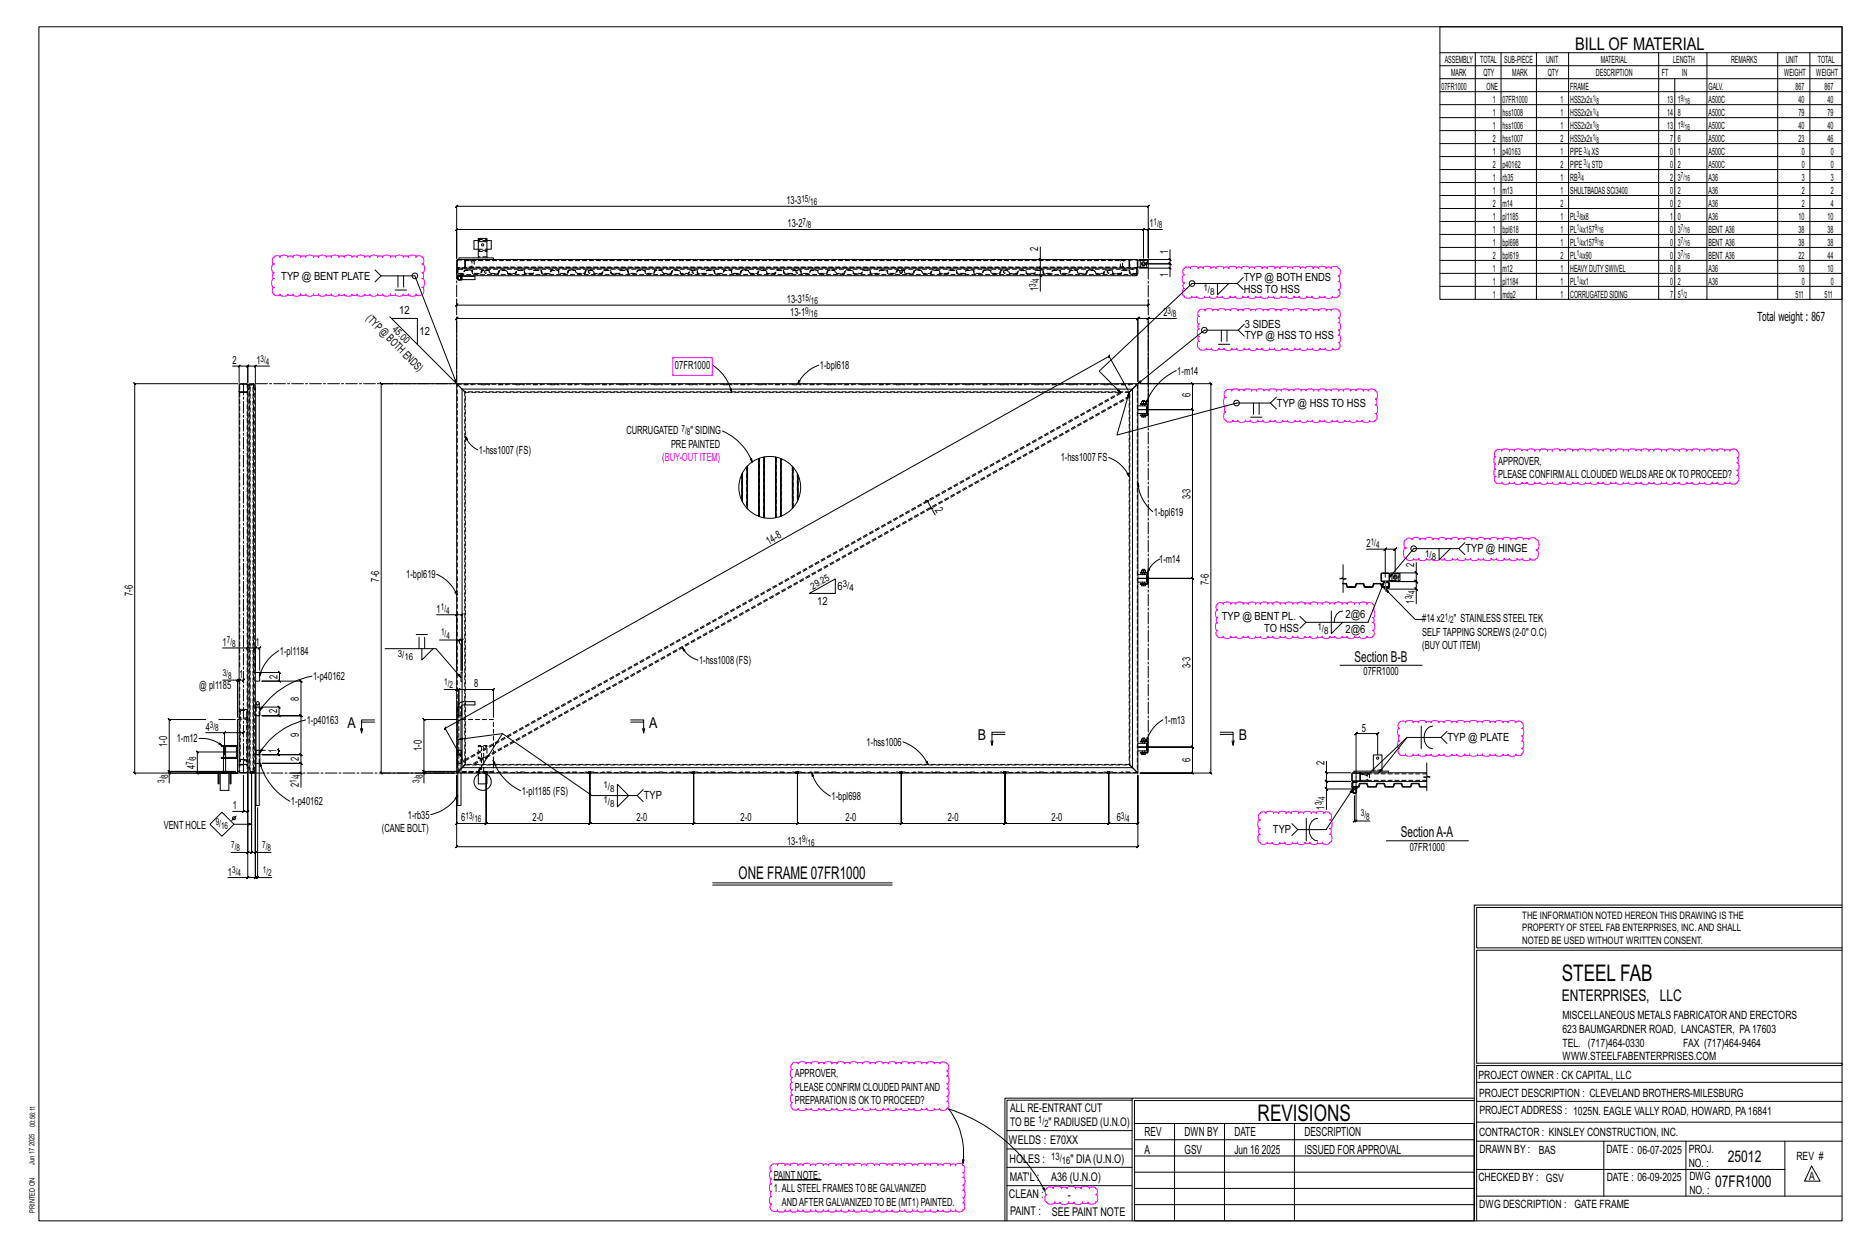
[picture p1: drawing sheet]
<svg xmlns="http://www.w3.org/2000/svg" width="914mm" height="610mm" viewBox="0 0 914 610" stroke-linecap="round" stroke-linejoin="round" font-family="sans-serif">
<path d="M379 577h23z" fill="#000" stroke="#000" stroke-width=".49"/>
<g fill="none" stroke="#000" stroke-width=".49">
<path d="M19 13h883v584h-883zM705 13h197v133h-197zM705 26h197M705 32h197M705 39h197M722 26v120M735 26v120M752 26v120M768 26v120M812 26v120M820 39v107M836 26v120"/>
<path d="M870 26v120M886 26v120M705 45h197M705 51h197M705 58h197M705 64h197M705 70h197M705 77h197M705 83h197M705 89h197M705 96h197M234 118v-1h4v1"/>
<path d="M234 118h-2v4h2M238 118h2v4h-2M562 112h1l-1 1zM562 112h-2l-1 1 1-1v14v-14l-1 1 1-1h-336l-1 1 1-1v14v-25h-1l1-1v1h338l1-1-1 1v25v-14h7M705 102h197M705 108h197M705 115h197M184 132l3 3h16l21 53M187 135l-3 3M195 135v6M198 135v6M224 127h332h1v4h-1h-332z"/>
<path d="M224 136h.1M225 131l-1 1v2l1 1h331l1-1v-2l-1-1M225 127v-1h17v1M225 135l-1 1v-1h2h-1a.8 .8 0 0 0-1 1 .8 .8 0 0 0 1 1h1h-2v-1l1 1M226 135v2v-2M226 135h6v2h-6M234 126v-8h4v8M509 121v6v-1l1 1h-1v4l1 1-1-1 1 1-1-1v4v-1l1 1h-1v7M557 127h1M557 131h1M558 131h15v4M558 127h4v4h-4z"/>
<path d="M559 129l1-1 1 1v1h-1h-1zM572 131l1 1zM572 126l1 1zM573 127v2h-1l1 1v-1h-11h11h-1l1 1v-1v2M573 122v5h-15M596 139v5l5-5M606 139l3 3M609 136l-3 3h-22l-46 43 10 10M705 121h197M705 127h197M705 134h197M191 155l33 33"/>
<path d="M192 156h12v12M193 142h6M224 147v2l-1 1 1-1h338v1l1-1h-1v-2M561 156l2-1zM562 156h-5l1-1-2 1h1v31v-31l1-1-2 1h1h-333v-1l-1 1h1v31M576 156h-14v41M609 159l-3 3h-16l-33 26M705 140h197M114 179h3v8M117 179v1l1-1zM117 179h4v1l1-1h-1v8v-8v1l1-1h-1h4M125 179l-1 1z"/>
<path d="M132 179h-7v9M349 179a22 22 0 0 1 9 13M401 179a18 18 0 0 0-10 9M596 168h6M598 162v5M601 162v5M606 162l3 2M117 188h-51l-1-1 1 1v190h-1l1 1v-1h51h-20v1l-1-1h1v-10l-1-1 1 1h19M117 188h4v190h-3h-1zM121 189l1-1h2l1 1v188l-1 1h-2l-1-1M222 188h-35l-1-1 1 1v190h-1l1 1v-1h35h-14v5M224 188h333l-3 2h-328z"/>
<path d="M357 190h1v2zM391 186h1l-1 2zM552 191l-9-17v1v-1l-325 182v1v-1l9 17M553 192l-6 21 58-16h17l3-3M557 188v190l-3-2v-186zM557 199h4v3h-4M558 188h35l-1-1 1 1v190h-1l1 1v-1h-35h26v1l-1-1h1v-12l-1-1 1 1h-27h27l-1-1 1 1v-83l-1-1 1 1h-27h27l-1-1 1 1v-83v1l-1-1h1h-27h27v1l-1-1h1v-12l-1-1 1 1zM558 197l4 1v5h-4h4v-5h-4zM559 196h1M559 197h.1M559 198v1M560 196h1v1h-1z"/>
<path d="M560 196h-1v1h1M560 197h.1M560 198v1M561 196h1l-1 2zM576 181a29 29 0 0 0-15 17M614 197v6M616 197v6M622 197l3 3M228 213l1 2h-1zM228 213a12 12 0 0 0 6 7M354 211a28 28 0 0 1 14 15M559 202v1"/>
<path d="M559 203h.1M560 203h1v1h-1zM560 203h-1v1h1M560 202v1M560 203h.1M612 204h6M363 232v13M363 231v15M366 228v21M367 225l1-1v2zM371 224v29M372 224v29"/>
<path d="M374 224v29M380 224v29M382 224v29M388 228v21M388 229v19M390 232v13M391 232v12M543 224a18 18 0 0 1 10 9M552 232v-1l1 2zM557 236l1 2h-1zM557 236a21 21 0 0 0 7 14M454 245h-1h2h-1l4 7"/>
<path d="M455 248l2 1zM559 279h1M560 279h1v1h-1zM560 279h-1v1h1M562 278l1 1-1 1zM568 273a12 12 0 0 0-6 7M657 276v7h-1h3l-2 1v6M669 269h9v13M678 269l1-1-2 1zM678 269h5h-1l2-1-1 1v11M693 280l1 1zM693 275v5h-12"/>
<path d="M704 268v6l6-6M714 268l3 3M717 265l-3 3h-22l-12 14M214 281a19 19 0 0 1 10 10M223 290v-1l1 2zM396 290l13-7v7zM557 281h4v4h-4M558 280h4v6h-4l4-1v-4l-4-1zM559 286h1v1h-1zM559 280h.1M559 280v1M559 285v1"/>
<path d="M559 286h.1M560 286h1v1h-1M560 280h.1M560 280v1M560 285v1M560 286h.1M652 299v11l5-6M657 285h2l1 2h3l1-2h4v2h4v-2h4l1 2h3h-4v-1h-3l-1 1h-4l-1-1h-3v1h-5v-1h-2M657 299a5 5 0 0 0-4 5M676 280h4v4h-4zM676 281h4v3h-4zM678 285h2v2v1h-2l2-1v-2h-2z"/>
<path d="M678 285l-8 19h-31l-3-2M678 288l15 15h4M680 288h13v7M680 284h1M680 281h1M681 281h4v3h-4zM682 282l1-1 1 1v1h-1h-1zM693 288l1 1zM693 280v5v-1l1 1h-1h-12h12v-1l1 1h-1v3M109 317h12M121 317h1l-1 1zM121 317h4l-1 1 1-1v11v-11l-1 1 1-1h2v1l1-1h-1v11"/>
<path d="M136 318a20 20 0 0 0-9 13M189 317h24l13 15M204 310h5M205 312v5M207 317v6l5-6M208 312v5M214 301h10v26M215 313h10v2h1v13M223 301l1-1zM224 301h2l1-1-1 1v27v-15h1l-1 1v-1h-1M224 314l1-1zM334 317l1 1v1z"/>
<path d="M334 317a13 13 0 0 0 8 6M639 304l-3 3M109 333h7v18M116 333l1-1zM116 333h1l1-1-1 1 1-1-1 1h2l1-1-1 1M125 329h2v4h-2M127 329h1l-1 2zM128 329h9h-1l1 1v-1v4h-1l1 1v-1h-9h19l1 1-1-1v17l1 1-1-1h-19h19l1 1-1-1v19l1 1-1-1h-19h8l1 1-1-1v-2l1 1-1-1v-1M153 331a40 40 0 0 0-26 17M217 337h7l-1 1 1-1h1l-1 1 1-1v14v-14l-1 1 1-1h17l-1 1 1-1v14M226 333v-143l-2-2v190M226 329v14"/>
<path d="M656 325h40M101 352h-18h-1l1 1v-1v25h-1l1 1v-1h32h-32h-1l1 1v-1v1M101 358h9v11M107 352h8M110 358l-1 1zM117 352h-1v25h1M119 356v2h1l-1 1v-1h-9M125 346h2v4h-2M125 346v-2a.8 .8 0 0 1 1-1 .8 .8 0 0 1 1 1v2M125 350v17M127 350v17M128 346h1l-2 2z"/>
<path d="M128 346h9l-1-1 1 1v4h-1l1 1v-1h-9M150 352a36 36 0 0 0-23 16M176 356l1 3M177 353h6M183 352h-6v7l1-3M224 352h-16h-1l1 1v-1v25h-1l1 1v-1h16h-16h-1l1 1v-1v1M224 346h2v4h-2zM224 346l1-2 7-1v2h-5l-1 1M224 350v17M226 350v17M226 345v31h328l3 2h-331M246 359l-12 18"/>
<path d="M309 352h6v7l1-3M309 353h6M315 356v3M486 359h6M492 358h-6v7v-3M569 352a17 17 0 0 0-8 11M597 358h7v7v-3M597 359h7M696 355v11M701 355a6 6 0 0 0-4 6 6 6 0 0 0 4 5M708 358l-3 3h-16M82 378l1 1z"/>
<path d="M97 361a15 15 0 0 1 12 4M107 378h6v6l-1-6h-5v6zM108 363l1 2-2-1zM108 378h4v9h-4zM109 365v6M109 371v6M110 365v6M110 371v6M116 365h-8h8v6h-8h8M117 378h-34v5M119 379v18h-5M121 379v38h-8"/>
<path d="M123 378h.1M124 378h.1M125 367h2v2h-2h2v4h-2M125 378v39h8M125 378v51l-1 1 1-1h1M125 378v51l-1 1 1-1h-4M125 373v21h2v-21M127 373l1 2h-1zM127 373a31 31 0 0 0 15 19M128 366v1l-1 1zM128 369h19l1 1-1-1v4l1 1-1-1h-19h19l1 1-1-1v5M128 367h2"/>
<path d="M142 378h5v7M147 378l1 1zM207 378l1 1zM224 379v24h-1l1-1v1h14h-1l1-1v1v-25v25h-1l1-1v1h51h-1l1-1v1v-25v25h-1l1-1v1h51h-1l1-1v1v-25v25h-1l1-1v1h50l1-1-1 1v-25v25l1-1-1 1h51l1-1-1 1v-25v25l1-1-1 1h51h-1l1-1v1v-25v25h-1l1-1v1h51h-1l1-1v1v-25v25h-1l1-1v1h14l1-1-1 1v-24v35h1l-1 1v-1h-333l-1 1 1-1zM224 367h2v2h-2zM224 369h2v4h-2zM224 373v21h2v-21M225 362l21-3 44 30h22l3-3M234 378v6h4v-6M234 379a4 4 0 0 0-1 6 4 4 0 0 0 6 0 4 4 0 0 0-1-6M237 378h.1M238 378h.1"/>
<path d="M241 372l1 1v1zM241 372a26 26 0 0 0 14 15M288 378h.1M289 378h.1M339 378h.1M340 378h.1M390 378h.1M391 378h.1M397 378l1 2zM397 378a19 19 0 0 0 9 11M440 378h.1M442 378h.1"/>
<path d="M442 363a22 22 0 0 1 12 11M453 373l1-1v2zM485 362l1 3M491 378h.1M492 378h.1M542 378h.1M543 378h.1M557 364h4v3h-4M558 363h4v5h-4h4v-5h-4zM559 368h1v1h-1zM559 362v-1h1v1M559 363h.1"/>
<path d="M559 363v1M559 367v1M559 368h.1M560 362h1v1h-1zM560 368h1v1h-1M560 362h-1v1h1M560 363h.1M560 363v1M560 367v1M560 368h.1M561 361h1l-1 2zM603 362l1 3"/>
<path d="M649 378l1 1zM649 372v6h12M649 378v4l1 1-1-1h12h-12l1 1-1-1v4M662 378h4v4h-4zM663 378v-1h17v1h-15M666 378v1M672 377v-8h4v8M674 369v-10l1-1-1 2v-1h-10v-1l-1 2 1-1v43h7M680 378h18M689 361l-14 17M689 361l-20 18-3-1M698 373v7h2h-3l1 1v6"/>
<path d="M705 361l3 3M116 399l-3 2M119 397h2l1-1-1 1v-19v51h-9M120 396l-1 1zM126 395v34h7M223 391l1-2-1 2zM224 389a21 21 0 0 1-13 10M302 384l6 5-6 6zM312 389l3 3M649 385l1 2zM662 386h-13v10M662 387h.1"/>
<path d="M662 386l-13 20h-14l-3-3M662 382h2v1h-2v2h2v1l-2-1v-2zM663 389v13l1-1-1 1h1M666 382h32M698 385h-3v-2h-4l-1 2h-3l-1-2h-4v2h-4v-2h-4l-1 2h-3l-1-2h-4v2h-3h3l1-2h3v2h5v-2h3l1 2h4l1-2h3v2h5v-2h3l1 2h3M103 403l6-6 6 6-6 6zM115 403h8M121 417h2v1l1-1h-1v-39v39v1l1-1h-1h2M122 417l-1 1zM125 417l-1 1zM635 406l-3 3M639 400v11"/>
<path d="M645 400a6 6 0 0 0-4 6 6 6 0 0 0 4 5M664 402v-1l-1 1zM679 411h40M121 429v1l1-1zM126 429h1l-1 1zM349 432h88M349 433h88M722 443v154M722 443h180M902 444h-179v20h179M902 465h-179v55h179v1h-179v76M554 538h-61v59"/>
<path d="M554 537h168M722 538h-167v13M723 539h179M723 530h179M493 553h61M555 550h167v47h-167zM555 558h167M575 550v47M599 550v47M634 550v47M723 549h179M723 558h179"/>
<path d="M785 558v27M825 558v27M874 558v27M471 567h1l-1 2zM471 569a36 36 0 0 0-7-26 81 81 0 0 1 48 40M493 571h61M493 562h61M555 573h167M555 566h167M723 572h151M887 570l4 8h-8zM492 597v-60h62v60"/>
<path d="M493 580h61M510 581h1l1 2zM555 589h167M555 581h167M723 585h179"/>
<circle cx="236" cy="120" r=".5"/>
<circle cx="203" cy="135" r="1.4"/>
<circle cx="560" cy="129" r=".5"/>
<circle cx="584" cy="139" r="1.4"/>
<circle cx="590" cy="162" r="1.4"/>
<circle cx="605" cy="197" r="1.4"/>
<circle cx="377" cy="238" r="15"/>
<circle cx="692" cy="268" r="1.4"/>
<circle cx="683" cy="282" r=".5"/>
<circle cx="674" cy="371" r=".5"/>
<circle cx="663" cy="387" r="1.1"/>
<circle cx="663" cy="387" r=".8"/>
<circle cx="115" cy="400" r=".7"/>
</g>
<g fill="none" stroke="#f0f" stroke-width=".5">
<path d="M134 126a2.1 2.1 0 0 1 3 0 2.1 2.1 0 0 1 4 0 1.4 1.4 0 0 1 2 0 2.1 2.1 0 0 1 4 0 1.5 1.5 0 0 1 3 0 2.1 2.1 0 0 1 3 0 1.5 1.5 0 0 1 3 0 2.1 2.1 0 0 1 4 0 1.4 1.4 0 0 1 2 0 2.1 2.1 0 0 1 4 0 1.5 1.5 0 0 1 3 0 2.1 2.1 0 0 1 3 0 1.5 1.5 0 0 1 3 0 2.1 2.1 0 0 1 4 0 1.4 1.4 0 0 1 2 0 2.1 2.1 0 0 1 4 0 1.4 1.4 0 0 1 2 0 2.1 2.1 0 0 1 4 0 1.5 1.5 0 0 1 3 0 2.1 2.1 0 0 1 3 0 1.5 1.5 0 0 1 3 0 2.1 2.1 0 0 1 4 0 2.1 2.1 0 0 1 3 0 2.1 2.1 0 0 1 0 3 2.4 2.4 0 0 1 0 4 1.6 1.6 0 0 1 0 3 2.5 2.5 0 0 1 0 5 2.1 2.1 0 0 1 0 3 2.1 2.1 0 0 1-3 0 2.1 2.1 0 0 1-4 0 1.5 1.5 0 0 1-3 0 2.1 2.1 0 0 1-3 0 1.5 1.5 0 0 1-3 0 2.1 2.1 0 0 1-4 0 1.4 1.4 0 0 1-2 0 2.1 2.1 0 0 1-4 0 1.4 1.4 0 0 1-2 0 2.1 2.1 0 0 1-4 0 1.5 1.5 0 0 1-3 0 2.1 2.1 0 0 1-3 0 1.5 1.5 0 0 1-3 0 2.1 2.1 0 0 1-4 0 1.4 1.4 0 0 1-2 0 2.1 2.1 0 0 1-4 0 1.5 1.5 0 0 1-3 0 2.1 2.1 0 0 1-3 0 1.5 1.5 0 0 1-3 0 2.1 2.1 0 0 1-4 0 1.4 1.4 0 0 1-2 0 2.1 2.1 0 0 1-4 0 2.1 2.1 0 0 1-3 0 2.1 2.1 0 0 1 0-3 2.5 2.5 0 0 1 0-5 1.6 1.6 0 0 1 0-3 2.4 2.4 0 0 1 0-4l-1-1zM579 132a2.1 2.1 0 0 1 4-1 2.1 2.1 0 0 1 3 0 1.5 1.5 0 0 1 3 0 2.1 2.1 0 0 1 4 0 1.4 1.4 0 0 1 2 0 2.1 2.1 0 0 1 4 0 1.5 1.5 0 0 1 3 0 2.1 2.1 0 0 1 3 0 1.5 1.5 0 0 1 3 0 2.1 2.1 0 0 1 4 0 1.4 1.4 0 0 1 2 0 2.1 2.1 0 0 1 4 0 1.4 1.4 0 0 1 2 0 2.1 2.1 0 0 1 4 0 1.5 1.5 0 0 1 3 0 2.1 2.1 0 0 1 3 0 1.5 1.5 0 0 1 3 0 2.1 2.1 0 0 1 4 0 1.4 1.4 0 0 1 2 0 2.1 2.1 0 0 1 4 0 1.4 1.4 0 0 1 2 0 2.1 2.1 0 0 1 4 0 1.5 1.5 0 0 1 3 0 2.3 2.3 0 0 1 3 0l1 2v2h-1l1 1-1 2h1v2l-1 2a2.2 2.2 0 0 1 0 3 2.2 2.2 0 0 1-3 0 2.1 2.1 0 0 1-4 0 1.4 1.4 0 0 1-2 0 2.1 2.1 0 0 1-4 0 1.4 1.4 0 0 1-2 0 2.1 2.1 0 0 1-4 0 1.5 1.5 0 0 1-3 0 2.1 2.1 0 0 1-3 0 1.5 1.5 0 0 1-3 0 2.1 2.1 0 0 1-4 0 1.4 1.4 0 0 1-2 0 2.1 2.1 0 0 1-4 0 1.4 1.4 0 0 1-2 0 2.1 2.1 0 0 1-4 0 1.5 1.5 0 0 1-3 0 2.1 2.1 0 0 1-3 0 1.5 1.5 0 0 1-3 0 2.1 2.1 0 0 1-4 0 1.4 1.4 0 0 1-2 0 2.1 2.1 0 0 1-4 0 1.4 1.4 0 0 1-2 0 2.1 2.1 0 0 1-4 0 1.5 1.5 0 0 1-3 0 2.3 2.3 0 0 1-3 0l-1-2v-2h1l-1-1 1-2h-1v-2v-1l1-1h-1zM587 152l2-1 1 1a2.1 2.1 0 0 1 4 0 1.4 1.4 0 0 1 2 0 2.1 2.1 0 0 1 4 0 1.4 1.4 0 0 1 2 0 2.1 2.1 0 0 1 4 0 1.4 1.4 0 0 1 2 0 2.1 2.1 0 0 1 4 0 1.5 1.5 0 0 1 3 0 2.1 2.1 0 0 1 3 0 1.5 1.5 0 0 1 3 0 2.1 2.1 0 0 1 4 0 1.4 1.4 0 0 1 2 0 2.1 2.1 0 0 1 4 0 1.4 1.4 0 0 1 2 0 2.1 2.1 0 0 1 4 0 1.4 1.4 0 0 1 2 0 2.1 2.1 0 0 1 4 0 1.5 1.5 0 0 1 3 0 2.1 2.1 0 0 1 3 0 1.5 1.5 0 0 1 3 0 2.2 2.2 0 0 1 3 0l1 2v1h-1l1 2-1 1h1v2v1l-1 1 1 1-1 1h1v2l-1 2a2.1 2.1 0 0 1 0 2 2.1 2.1 0 0 1-3 0 2.1 2.1 0 0 1-3 0 1.5 1.5 0 0 1-3 0 2.1 2.1 0 0 1-4 0 1.4 1.4 0 0 1-2 0 2.1 2.1 0 0 1-4 0 1.4 1.4 0 0 1-2 0 2.1 2.1 0 0 1-4 0 1.4 1.4 0 0 1-2 0 2.1 2.1 0 0 1-4 0 1.5 1.5 0 0 1-3 0 2.1 2.1 0 0 1-3 0 1.5 1.5 0 0 1-3 0 2.1 2.1 0 0 1-3 0 1.5 1.5 0 0 1-3 0 2.1 2.1 0 0 1-4 0 1.4 1.4 0 0 1-2 0 2.1 2.1 0 0 1-4 0 1.4 1.4 0 0 1-2 0 2.1 2.1 0 0 1-4 0 1.4 1.4 0 0 1-2 0 2.2 2.2 0 0 1-4 0l-1-1v-2h1l-1-1 1-1-1-1v-1v-2h1l-1-1 1-2h-1v-1l1-2a2.2 2.2 0 0 1 0-3zM329 175h20v9h-20zM600 192a2 2 0 0 1 3-1 2.1 2.1 0 0 1 4 0 1.4 1.4 0 0 1 2 0 2.1 2.1 0 0 1 4 0 1.4 1.4 0 0 1 2 0 2.1 2.1 0 0 1 4 0 1.4 1.4 0 0 1 2 0 2.1 2.1 0 0 1 4 0 1.4 1.4 0 0 1 2 0 2.1 2.1 0 0 1 4 0 1.4 1.4 0 0 1 2 0 2.1 2.1 0 0 1 4 0 1.4 1.4 0 0 1 2 0 2.1 2.1 0 0 1 4 0 1.4 1.4 0 0 1 2 0 2.1 2.1 0 0 1 4 0 1.5 1.5 0 0 1 3 0 2.1 2.1 0 0 1 3 0 1.5 1.5 0 0 1 3 0 2.1 2.1 0 0 1 3 0 1.5 1.5 0 0 1 3 0 2.1 2.1 0 0 1 3 0 1.5 1.5 0 0 1 3 0 2.2 2.2 0 0 1 4 0v2v2h-1h1v2v1h-1h1v2l-1 2a2.2 2.2 0 0 1 0 3 2.2 2.2 0 0 1-3 1 2.1 2.1 0 0 1-3 0 1.5 1.5 0 0 1-3 0 2.1 2.1 0 0 1-3 0 1.5 1.5 0 0 1-3 0 2.1 2.1 0 0 1-3 0 1.5 1.5 0 0 1-3 0 2.1 2.1 0 0 1-3 0 1.5 1.5 0 0 1-3 0 2.1 2.1 0 0 1-4 0 1.4 1.4 0 0 1-2 0 2.1 2.1 0 0 1-4 0 1.4 1.4 0 0 1-2 0 2.1 2.1 0 0 1-4 0 1.4 1.4 0 0 1-2 0 2.1 2.1 0 0 1-4 0 1.4 1.4 0 0 1-2 0 2.1 2.1 0 0 1-4 0 1.4 1.4 0 0 1-2 0 2.1 2.1 0 0 1-4 0 1.4 1.4 0 0 1-2 0 2.1 2.1 0 0 1-4 0 1.4 1.4 0 0 1-2 0 2.2 2.2 0 0 1-4 0l-1-2v-2h1v-1l-1-1 1-1h-1v-2v-2h1l-1-1zM732 220h2l1 1a2.1 2.1 0 0 1 4 0 1.4 1.4 0 0 1 2 0 2.1 2.1 0 0 1 4 0 1.5 1.5 0 0 1 3 0 2.1 2.1 0 0 1 3 0 1.5 1.5 0 0 1 3 0 2.1 2.1 0 0 1 3 0 1.5 1.5 0 0 1 3 0 2.1 2.1 0 0 1 4 0 1.4 1.4 0 0 1 2 0 2.1 2.1 0 0 1 4 0 1.4 1.4 0 0 1 2 0 2.1 2.1 0 0 1 4 0 1.5 1.5 0 0 1 3 0 2.1 2.1 0 0 1 3 0 1.5 1.5 0 0 1 3 0 2.1 2.1 0 0 1 3 0 1.5 1.5 0 0 1 3 0 2.1 2.1 0 0 1 4 0 1.4 1.4 0 0 1 2 0 2.1 2.1 0 0 1 4 0 1.4 1.4 0 0 1 2 0 2.1 2.1 0 0 1 4 0 1.5 1.5 0 0 1 3 0 2.1 2.1 0 0 1 3 0 1.5 1.5 0 0 1 3 0 2.1 2.1 0 0 1 3 0 1.5 1.5 0 0 1 3 0 2.1 2.1 0 0 1 4 0 1.4 1.4 0 0 1 2 0 2.1 2.1 0 0 1 4 0 1.4 1.4 0 0 1 2 0 2.1 2.1 0 0 1 4 0 1.5 1.5 0 0 1 3 0 2.1 2.1 0 0 1 3 0 1.5 1.5 0 0 1 3 0 2.2 2.2 0 0 1 4 0v1v2h-1l1 1-1 1 1 1v1v2h-1l1 1v2a2.4 2.4 0 0 1-1 3l-2 1h-1v-1l-1 1-2-1v1h-2h-1v-1l-2 1-1-1v1h-2h-1l-1-1-1 1-1-1v1h-2h-2v-1l-1 1-1-1-1 1h-1h-2v-1l-1 1-2-1v1h-1h-2v-1l-1 1-2-1v1h-2h-1v-1l-2 1-1-1v1h-2h-1l-1-1-1 1-1-1v1h-2h-2v-1l-1 1-1-1-1 1h-1h-2v-1l-1 1-2-1v1h-1h-2v-1l-1 1-2-1v1h-2h-1v-1l-2 1-1-1v1h-2h-1l-1-1-1 1-1-1v1h-2h-2v-1l-1 1-1-1-1 1h-1h-2v-1l-1 1-2-1v1h-1h-2v-1l-2 1-1-1v1h-2h-1v-1l-2 1-1-1v1h-2h-1l-1-1-1 1-1-1v1h-2l-2-1a2.1 2.1 0 0 1-3 0 2.1 2.1 0 0 1 0-3 2.1 2.1 0 0 1 0-3 1.5 1.5 0 0 1 0-3 2.1 2.1 0 0 1 0-4 2 2 0 0 1 0-3zM688 264a2 2 0 0 1 3 0 2.1 2.1 0 0 1 4 0 1.5 1.5 0 0 1 3 0 2.1 2.1 0 0 1 3 0 1.5 1.5 0 0 1 3 0 2.1 2.1 0 0 1 4 0 1.4 1.4 0 0 1 2 0 2.1 2.1 0 0 1 4 0 1.5 1.5 0 0 1 3 0 2.1 2.1 0 0 1 3 0 1.5 1.5 0 0 1 3 0 2.1 2.1 0 0 1 4 0 1.4 1.4 0 0 1 2 0 2.1 2.1 0 0 1 4 0 1.5 1.5 0 0 1 3 0 2.1 2.1 0 0 1 3 0 1.5 1.5 0 0 1 3 0 2.1 2.1 0 0 1 4 0 1.4 1.4 0 0 1 2 0 2 2 0 0 1 4 0 2.8 2.8 0 0 1 0 5 2.6 2.6 0 0 1 1 4 2.6 2.6 0 0 1-4 0 2.1 2.1 0 0 1-4 0 1.4 1.4 0 0 1-2 0 2.1 2.1 0 0 1-4 0 1.5 1.5 0 0 1-3 0 2.1 2.1 0 0 1-3 0 1.5 1.5 0 0 1-3 0 2.1 2.1 0 0 1-4 0 1.4 1.4 0 0 1-2 0 2.1 2.1 0 0 1-4 0 1.5 1.5 0 0 1-3 0 2.1 2.1 0 0 1-3 0 1.5 1.5 0 0 1-3 0 2.1 2.1 0 0 1-4 0 1.4 1.4 0 0 1-2 0 2.1 2.1 0 0 1-4 0 1.5 1.5 0 0 1-3 0 2.1 2.1 0 0 1-4 0 1.4 1.4 0 0 1-2 0 2 2 0 0 1-4 0 2.8 2.8 0 0 1 0-5l-1-1zM596 296a2 2 0 0 1 3 0 2 2 0 0 1 3 0 1.5 1.5 0 0 1 3 0 2 2 0 0 1 4 0 1.4 1.4 0 0 1 2 0 2 2 0 0 1 4 0 1.4 1.4 0 0 1 2 0 2 2 0 0 1 4 0 1.4 1.4 0 0 1 2 0 2 2 0 0 1 4 0 1.4 1.4 0 0 1 2 0 2 2 0 0 1 4 0 1.4 1.4 0 0 1 2 0 2 2 0 0 1 4 0 1.4 1.4 0 0 1 2 0 2 2 0 0 1 4 0 1.4 1.4 0 0 1 2 0 2 2 0 0 1 4 0 1.4 1.4 0 0 1 2 0 2 2 0 0 1 4 0 1.4 1.4 0 0 1 2 0 2 2 0 0 1 4 0 1.5 1.5 0 0 1 3 0 2 2 0 0 1 3 0 2 2 0 0 1 3 0 2 2 0 0 1 0 2 2.1 2.1 0 0 1 0 4 1.5 1.5 0 0 1 0 3 2.1 2.1 0 0 1 0 3 2 2 0 0 1 0 3 2 2 0 0 1-3 0 2 2 0 0 1-3 0 1.5 1.5 0 0 1-3 0 2 2 0 0 1-4 0 1.4 1.4 0 0 1-2 0 2 2 0 0 1-4 0 1.4 1.4 0 0 1-2 0 2 2 0 0 1-4 0 1.4 1.4 0 0 1-2 0 2 2 0 0 1-4 0 1.4 1.4 0 0 1-2 0 2 2 0 0 1-4 0 1.4 1.4 0 0 1-2 0 2 2 0 0 1-4 0 1.4 1.4 0 0 1-2 0 2 2 0 0 1-4 0 1.4 1.4 0 0 1-2 0 2 2 0 0 1-4 0 1.4 1.4 0 0 1-2 0 2 2 0 0 1-4 0 1.4 1.4 0 0 1-2 0 2 2 0 0 1-4 0 1.5 1.5 0 0 1-3 0 2 2 0 0 1-3 0 2 2 0 0 1-3 0 2 2 0 0 1 0-3 2.1 2.1 0 0 1 0-3 1.5 1.5 0 0 1 0-3 2.1 2.1 0 0 1 0-4h-1zM678 284v5M685 353h2l1 1a2.1 2.1 0 0 1 4 0 1.4 1.4 0 0 1 2 0 2.1 2.1 0 0 1 4 0 1.5 1.5 0 0 1 3 0 2.1 2.1 0 0 1 3 0 1.5 1.5 0 0 1 3 0 2.1 2.1 0 0 1 4 0 1.4 1.4 0 0 1 2 0 2.1 2.1 0 0 1 4 0 1.4 1.4 0 0 1 2 0 2.1 2.1 0 0 1 4 0 1.5 1.5 0 0 1 3 0 2.1 2.1 0 0 1 3 0 1.5 1.5 0 0 1 3 0 2.1 2.1 0 0 1 4 0 1.4 1.4 0 0 1 2 0 2.1 2.1 0 0 1 4 0 2 2 0 0 1 3 0 2 2 0 0 1 0 2 2.1 2.1 0 0 1 0 4 1.4 1.4 0 0 1 0 2 2.1 2.1 0 0 1 0 4 2 2 0 0 1 0 3 2 2 0 0 1-3 0 2.1 2.1 0 0 1-4 0 1.4 1.4 0 0 1-2 0 2.1 2.1 0 0 1-4 0 1.5 1.5 0 0 1-3 0 2.1 2.1 0 0 1-3 0 1.5 1.5 0 0 1-3 0 2.1 2.1 0 0 1-4 0 1.4 1.4 0 0 1-2 0 2.1 2.1 0 0 1-4 0 1.4 1.4 0 0 1-2 0 2.1 2.1 0 0 1-4 0 1.5 1.5 0 0 1-3 0 2.1 2.1 0 0 1-3 0 1.5 1.5 0 0 1-3 0 2.1 2.1 0 0 1-4 0 1.4 1.4 0 0 1-2 0 2.1 2.1 0 0 1-4 0 2 2 0 0 1-3 0 2 2 0 0 1 0-3 2.1 2.1 0 0 1 0-4 1.4 1.4 0 0 1 0-2 2.1 2.1 0 0 1 0-4 2 2 0 0 1 0-3zM616 398a2.1 2.1 0 0 1 4 0 2.1 2.1 0 0 1 3 0 1.5 1.5 0 0 1 3 0 2.1 2.1 0 0 1 4 0 1.4 1.4 0 0 1 2 0 2.1 2.1 0 0 1 4 0 1.4 1.4 0 0 1 2 0 2.1 2.1 0 0 1 4 0 1.4 1.4 0 0 1 2 0 2.1 2.1 0 0 1 4 0 2.1 2.1 0 0 1 3 0 2.1 2.1 0 0 1 0 3 2.4 2.4 0 0 1 0 4 1.6 1.6 0 0 1 0 3 2.5 2.5 0 0 1 0 4l-2 1h-1l-1-1a1.4 1.4 0 0 1-2 0 2.1 2.1 0 0 1-4 0 1.4 1.4 0 0 1-2 0 2.1 2.1 0 0 1-4 0 1.4 1.4 0 0 1-2 0 2.1 2.1 0 0 1-4 0 1.5 1.5 0 0 1-3 0 2.1 2.1 0 0 1-3 0 1.5 1.5 0 0 1-3 0 2.3 2.3 0 0 1-3 0l-1-2v-2h1a1.6 1.6 0 0 1 0-3 2.4 2.4 0 0 1 0-4l-1-1zM388 520h2l1 1a2.1 2.1 0 0 1 4 0 1.4 1.4 0 0 1 2 0 2.1 2.1 0 0 1 4 0 1.4 1.4 0 0 1 2 0 2.1 2.1 0 0 1 4 0 1.5 1.5 0 0 1 3 0 2.1 2.1 0 0 1 3 0 1.5 1.5 0 0 1 3 0 2.1 2.1 0 0 1 4 0 1.4 1.4 0 0 1 2 0 2.1 2.1 0 0 1 4 0 1.5 1.5 0 0 1 3 0 2.1 2.1 0 0 1 3 0 1.5 1.5 0 0 1 3 0 2.1 2.1 0 0 1 4 0 1.4 1.4 0 0 1 2 0 2.1 2.1 0 0 1 4 0 1.4 1.4 0 0 1 2 0 2.1 2.1 0 0 1 4 0 1.5 1.5 0 0 1 3 0 2.1 2.1 0 0 1 3 0 1.5 1.5 0 0 1 3 0 2.3 2.3 0 0 1 4 0v1v2h-1l1 1-1 1 1 1 1 1-1 2h-1l1 1-1 2h1l1 1-1 2h-1l1 1v2a2.5 2.5 0 0 1-1 4h-1h-2v-1l-1 1-2-1v1h-1h-2v-1l-2 1-1-1v1h-2h-1l-1-1-1 1-1-1v1h-2h-2v-1l-1 1-1-1-1 1h-1h-2v-1l-1 1-2-1v1h-2h-1v-1l-2 1-1-1v1h-2h-2v-1l-1 1-1-1v1h-2h-2v-1l-1 1-2-1v1h-1h-2v-1l-2 1-1-1v1h-2h-1l-1-1-1 1-1-1v1h-2h-2v-1l-1 1-1-1-1 1h-1h-2a2.1 2.1 0 0 1-3-1 2.1 2.1 0 0 1 0-3 2.1 2.1 0 0 1 0-3 1.5 1.5 0 0 1 0-3 2.1 2.1 0 0 1 0-3 1.5 1.5 0 0 1 0-3 2.1 2.1 0 0 1 0-4 2 2 0 0 1 0-3z"/>
<path d="M378 570l2-1 1 1a2.1 2.1 0 0 1 3 0 1.5 1.5 0 0 1 3 0 2.1 2.1 0 0 1 4 0 1.4 1.4 0 0 1 2 0 2.1 2.1 0 0 1 4 0 1.4 1.4 0 0 1 2 0 2.1 2.1 0 0 1 4 0 1.5 1.5 0 0 1 3 0 2.1 2.1 0 0 1 3 0 1.5 1.5 0 0 1 3 0 2.1 2.1 0 0 1 3 0 1.5 1.5 0 0 1 3 0 2.1 2.1 0 0 1 4 0 1.4 1.4 0 0 1 2 0 2.1 2.1 0 0 1 4 0 1.4 1.4 0 0 1 2 0 2.1 2.1 0 0 1 4 0 1.5 1.5 0 0 1 3 0 2.1 2.1 0 0 1 3 0 1.5 1.5 0 0 1 3 0 2.1 2.1 0 0 1 4 0 1.4 1.4 0 0 1 2 0 2.1 2.1 0 0 1 4 0 1.4 1.4 0 0 1 2 0 2.1 2.1 0 0 1 4 0 1.5 1.5 0 0 1 3 0 2.1 2.1 0 0 1 3 0 1.5 1.5 0 0 1 3 0 2.2 2.2 0 0 1 4 0v2v1l-1 1 1 1-1 1h1v2v2h-1l1 1-1 1 1 1v1v2h-1l1 1v1a2.5 2.5 0 0 1-1 4l-1 1h-2v-1l-1 1-2-1v1h-2h-1v-1l-2 1-1-1v1h-2h-1l-1-1-1 1-1-1v1h-2h-2v-1l-1 1-1-1-1 1h-1h-2v-1l-1 1-2-1v1h-1h-2v-1l-2 1-1-1v1h-2h-1l-1-1-1 1-1-1v1h-2h-2v-1l-1 1-1-1v1h-2h-2v-1l-1 1-2-1v1h-1h-2v-1l-1 1-2-1v1h-2h-1v-1l-2 1-1-1v1h-2h-1l-1-1-1 1-1-1v1h-2h-2v-1l-1 1-1-1-1 1h-1h-2v-1l-1 1-2-1v1h-2l-1-1a2.1 2.1 0 0 1-3 0 2.1 2.1 0 0 1 0-3 2.1 2.1 0 0 1 0-4 1.4 1.4 0 0 1 0-2 2.1 2.1 0 0 1 0-4 1.4 1.4 0 0 1 0-2 2.1 2.1 0 0 1 0-4 2 2 0 0 1 0-3zM513 581h2l1 1a2.3 2.3 0 0 1 4 0 1.5 1.5 0 0 1 2 0 2.3 2.3 0 0 1 4 0 1.5 1.5 0 0 1 3 0 2.3 2.3 0 0 1 4 0 2.1 2.1 0 0 1 3 0 2.1 2.1 0 0 1 0 2 2.3 2.3 0 0 1 0 4l-2 1h-1v-1a1.5 1.5 0 0 1-3 0 2.3 2.3 0 0 1-4 0 1.5 1.5 0 0 1-3 0 2.3 2.3 0 0 1-4 0 1.5 1.5 0 0 1-3 0 2.4 2.4 0 0 1-4 0l-1-2 1-1v-1a2.1 2.1 0 0 1 1-3z"/>
</g>
<g fill="none" stroke="#000" stroke-width=".49" stroke-dasharray="2 1.4">
<path d="M234 117h4M238 118h-4M224 127v4M224 127h.1M224 127h333M224 131v-4M224 132v2h1h331M224 132v2h1M225 132h331M225 137l1-1M225 135l1 1-1 1M226 137v-2"/>
<path d="M226 137h.1M226 136l-1-1M226 131v1zM226 134v1zM226 135h.1M227 131h1v-4M227 127l1 2M227 127h1M228 129l-1 2M228 131h-1M228 127v2M228 131h.1"/>
<path d="M228 127h-1M228 129v2M228 127h323l-1 1v2l1 1h-323M228 127h.1M230 127l1 1v2M230 131h2v-3M231 130l-1 1M232 128l-2-1M234 123h4M234 122h4M238 126h-4M238 122h-4"/>
<path d="M389 132h3v2h4l1-2h3l1 2h4v-2h4v2h4l1-2h3l1 2h4v-2h4v2h4l1-2h3l1 2h4v-2h3l1 2h4l1-2h3v2h5v-2h3l1 2h4l1-2h3v2h5v-2h3l1 2h4l1-2h3v2h5v-2h3l1 2h4l1-2h3v2h5v-2h3l1 2h4l1-2h3v2h4l1-2h3l1 2h4v-2h4v2h4l1-2h3l1 2h4v-2h4v2h3M549 131l-1-1v-2l1-1M549 127h2M551 131h-2M553 129v2M553 129v-2M553 127h.1M553 131h.1M553 131v-2M553 127v2M553 131v-4M554 134v1"/>
<path d="M554 131v1M554 132v-1M554 135v-1M556 134v-2M556 132v2M556 134h-3v-2h-4v2h-4l-1-2h-3l-1 2h-4v-2h-4v2h-4l-1-2h-3l-1 2h-3l-1-2h-4v2h-4v-2h-4l-1 2h-3l-1-2h-4v2h-4v-2h-4l-1 2h-3l-1-2h-4v2h-4v-2h-4l-1 2h-3l-1-2h-4v2h-4v-2h-4l-1 2h-3l-1-2h-4v2h-4v-2h-4l-1 2h-3l-1-2h-3l-1 2h-4v-2h-4v2h-4l-1-2h-3l-1 2h-4v-2h-4v2h-4l-1-2h-3l-1 2h-3l-1-2h-4v2h-4v-2h-4l-1 2h-3l-1-2h-4v2h-4v-2h-4l-1 2h-3l-1-2h-4v2h-4v-2h-4l-1 2h-3l-1-2h-4v2h-4v-2h-4l-1 2h-3l-1-2h-4v2h-4v-2h-4l-1 2h-3l-1-2h-3l-1 2h-4v-2h-4v2h-4l-1-2h-3l-1 2h-4v-2h-4v2h-4l-1-2h-3l-1 2h-3l-1-2h-4v2h-4v-2h-4l-1 2h-3l-1-2h-4v2h-4v-2h-4l-1 2h-3l-1-2h-4v2h-3h3l1-2h3v2h5v-2h3l1 2h4l1-2h3v2h5v-2h3l1 2h4l1-2h3v2h4l1-2h3l1 2h4v-2h4v2h4l1-2h3l1 2h4v-2h4v2h4l1-2h3l1 2h4v-2h3l1 2h4l1-2h3v2h5v-2h3l1 2h4l1-2h3v2h5v-2h3l1 2h4l1-2h3v2h5v-2h3l1 2h4l1-2h3v2h5v-2h3l1 2h4l1-2M556 131h1M557 127l-1 4h-332M557 131h.1M557 131l-1-4M558 131h3v-4h-3M562 127v4"/>
<path d="M117 191l2 1M117 192v-1M117 188h4M117 192h.1M119 192h-2M119 192l2-1M119 192l-2-1M121 188h-4M121 188v190M121 188h.1M121 192h-2M121 191l-2 1"/>
<path d="M121 191v1M121 190h1zM122 189v188v1l2-1M122 189v-1l2 1v188M122 188v190M124 188v190zM124 188l-2 1M124 190h1zM124 189v-1M224 188h333M227 188h4M228 192v182h325"/>
<path d="M228 192l-2-2 2 2M228 192h321M236 188h4M244 188h4M253 188h4M261 188h4M269 188h5M278 188h4M286 188h5M295 188h4M303 188h5M312 188h4"/>
<path d="M320 188h4M329 188h4M337 188h4M346 188h4M354 188h4M363 188h4M371 188h4M380 188h4M388 188h4M396 188h5M405 188h4M413 188h5"/>
<path d="M422 188h4M430 188h5M439 188h4M447 188h4M456 188h4M464 188h4M473 188h4M481 188h4M490 188h4M498 188h4M507 188h4M515 188h4"/>
<path d="M523 188h5M532 188h4M540 188h5M548 192l-320 180M549 188h4M553 192l1-2M553 194v180M553 192h-4M553 194l-322 180M553 192h-325M554 190l-1 2v2M557 188v190"/>
<path d="M363 232v13M366 228v21M371 224v29M374 224v29M380 224v29M382 224v29M388 228v21M390 232v13M363 246v-15M366 249v-21M372 253v-29M374 253v-29"/>
<path d="M380 253v-29M382 253v-29M388 248v-19M391 245v-13M681 284h3v-3h-3M685 281v3M117 333v45M117 326v-138M117 351l1 1h2M118 348h.1M118 348h2h1v25M118 347l-1 1"/>
<path d="M118 351h.1M120 352l1-1M121 347h-3M121 351h-1h-2M121 348v-1M125 346v4M125 344l1 1M126 345l1-1M127 350v-4M224 346v4M225 352h17v25h-17zM226 350v-4"/>
<path d="M226 345v-2M117 375v-1M117 373v-1M117 372h1M117 374h.1M117 374h2M117 375l4-1M117 378h.1M118 378h3M118 374l-1 1M118 374h-1M118 372h3"/>
<path d="M119 374h2M121 372h.1M121 374v1M121 373l-1-1h-2v1v-25M121 374h.1M121 378h-3M121 372v1M121 375v-1h-3M121 376h1zM122 378v-190M123 378h.1M124 378h.1"/>
<path d="M124 376h1zM124 377v1l-2-1M125 369v4M125 367v6M125 367v2M127 369v-2M127 373v-6M127 373v-4M224 369v4M224 378h2M224 378l2-2M224 367v6"/>
<path d="M224 367v2M226 369v-2M226 376l-2 2M226 373v-6M226 373v-4M228 374l-2 2zM228 372v-180M228 372v2h4M228 372l322-180M231 378h-4M232 374l321-180M234 365h4v6h-4z"/>
<path d="M234 365h4M234 377v1M236 371v6M236 365v6M237 371v-6M237 377v-6M237 378h.1M238 378h-1M238 378h.1M238 371h-4M238 378v-1M238 379l-2-1-2 1"/>
<path d="M240 378h-4M248 378h-4M257 378h-4M265 378h-4M274 378h-5M282 378h-4M288 378h.1M289 378h.1M289 378h-1M291 378h-5M299 378h-4M308 378h-5"/>
<path d="M316 378h-4M324 378h-4M333 378h-4M339 378h.1M339 378h1zM340 378h.1M341 378h-4M350 378h-4M358 378h-4M367 378h-4M375 378h-4M384 378h-4"/>
<path d="M390 378h.1M391 378h.1M392 378h-4M401 378h-5M409 378h-4M418 378h-5M426 378h-4M435 378h-5M440 378h.1M441 378h-1M441 378h.1M442 378h.1"/>
<path d="M443 378h-4M451 378h-4M460 378h-4M468 378h-4M477 378h-4M485 378h-4M491 378h.1M492 378h-1M492 378h.1M494 378h-4M502 378h-4M511 378h-4"/>
<path d="M519 378h-4M528 378h-5M536 378h-4M542 378h.1M543 378h.1M543 378h-1M545 378h-5M553 374h-321M553 374l1 2M553 374v-182M553 378h-4M554 376l-1-2"/>
<path d="M557 378h-333v-190M666 379h32M668 379h1v2M670 378h-2M670 379v-1M676 377h-4M668 382h2v-3M669 381l-1 1M698 382h-32"/>
<circle cx="225" cy="136" r=".8"/>
<circle cx="238" cy="133" r=".6"/>
<circle cx="289" cy="133" r=".6"/>
<circle cx="339" cy="133" r=".6"/>
<circle cx="390" cy="133" r=".6"/>
<circle cx="441" cy="133" r=".6"/>
<circle cx="492" cy="133" r=".6"/>
<circle cx="543" cy="133" r=".6"/>
<circle cx="663" cy="387" r=".8"/>
<circle cx="663" cy="387" r=".9"/>
</g>
<path d="M224 131v57h-100M562 198v-68M562 203v160M119 378v-190M124 378h100" fill="none" stroke="#000" stroke-width=".49" stroke-dasharray="5.8 1 1 1"/>
<g font-size="11.2">
<text x="764" y="480">STEEL FAB</text>
<text x="616" y="548">REVISIONS</text>
</g>
<g font-size="8.6">
<text x="771" y="24">BILL OF MATERIAL</text>
<text x="362" y="430">ONE FRAME 07FR1000</text>
</g>
<g font-size="7.9">
<text x="765" y="490">ENTERPRISES, LLC</text>
<text x="846" y="569">25012</text>
<text x="840" y="581">07FR1000</text>
</g>
<g font-size="7.3">
<text x="663" y="324">Section B-B</text>
<text x="170" y="356">A</text>
<text x="318" y="356">A</text>
<text x="479" y="362">B</text>
<text x="606" y="362">B</text>
<text x="686" y="410">SectionA-A</text>
</g>
<g font-size="6.1">
<text x="860" y="157">Total weight : 867</text>
<text x="560" y="556">REV</text>
<text x="580" y="556">DWN BY</text>
<text x="604" y="556">DATE</text>
<text x="639" y="556">DESCRIPTION</text>
<text x="560" y="564">A</text>
<text x="580" y="564">GSV</text>
<text x="604" y="564">Jun 16</text>
<text x="618" y="564">2025</text>
<text x="639" y="564">ISSUED FORAPPROVAL</text>
</g>
<g font-size="5.9">
<text x="494" y="560">WELDS : E70XX</text>
<text x="494" y="569">HOLES :</text>
<text x="524" y="569">&quot; DIA(U.N.O)</text>
<text x="494" y="578">MAT'L :</text>
<text x="515" y="578">A36 (U.N.O)</text>
<text x="494" y="586">CLEAN :</text>
<text x="523" y="586">-</text>
<text x="495" y="595">PAINT :</text>
<text x="515" y="595">SEE PAINT NOTE</text>
</g>
<g font-size="5.8">
<text x="494" y="544">ALL RE-ENTRANT CUT</text>
<text x="494" y="551">TO BE</text>
<text x="513" y="551">&quot; RADIUSED (U.N.O)</text>
</g>
<g font-size="5.6">
<text x="765" y="499">MISCELLANEOUS METALS FABRICATORAND ERECTORS</text>
<text x="765" y="505">623 BAUMGARDNER ROAD, LANCASTER, PA17603</text>
<text x="765" y="512">TEL. (717)464-0330</text>
<text x="824" y="512">FAX (717)464-9464</text>
<text x="765" y="519">WWW.STEELFABENTERPRISES.COM</text>
<text x="724" y="528">PROJECT OWNER : CK CAPITAL, LLC</text>
<text x="724" y="537">PROJECT DESCRIPTION : CLEVELAND BROTHERS-MILESBURG</text>
<text x="724" y="545">PROJECTADDRESS : 1025N. EAGLE VALLY ROAD, HOWARD, PA16841</text>
<text x="724" y="556">CONTRACTOR : KINSLEY CONSTRUCTION, INC.</text>
<text x="724" y="564">DRAWN BY :</text>
<text x="753" y="564">BAS</text>
<text x="786" y="564">DATE : 06-07-2025</text>
<text x="827" y="564">PROJ.</text>
<text x="879" y="568">REV #</text>
<text x="827" y="571">NO. :</text>
<text x="724" y="578">CHECKED BY : GSV</text>
<text x="787" y="578">DATE : 06-09-2025</text>
<text x="827" y="578">DWG</text>
<text x="886" y="578">A</text>
<text x="827" y="584">NO. :</text>
<text x="724" y="591">DWG DESCRIPTION : GATE FRAME</text>
</g>
<g font-size="5.5">
<text x="385" y="100">13-3</text>
<text x="386" y="111">13-2</text>
<text x="563" y="111">1</text>
<text x="508" y="123" transform="rotate(-90 508 123)">2</text>
<text x="572" y="124" transform="rotate(-90 572 124)">1</text>
<text x="138" y="137">TYP @ BENT PLATE</text>
<text x="572" y="135" transform="rotate(-90 572 135)">1</text>
<text x="609" y="138">TYP @ BOTH ENDS</text>
<text x="508" y="142" transform="rotate(-90 508 142)">1</text>
<text x="609" y="143">HSS TO HSS</text>
<text x="385" y="148">13-3</text>
<text x="195" y="154">12</text>
<text x="387" y="155">13-1</text>
<text x="569" y="155">2</text>
<text x="179" y="156" transform="rotate(45 179 156)">(TYP@BOTHENDS)</text>
<text x="609" y="161">3 SIDES</text>
<text x="205" y="164">12</text>
<text x="609" y="166">TYP @ HSS TO HSS</text>
<text x="114" y="178">2</text>
<text x="126" y="178">1</text>
<text x="330" y="181">07FR1000</text>
<text x="401" y="181">1-bpl618</text>
<text x="576" y="183">1-m14</text>
<text x="583" y="194" transform="rotate(-90 583 194)">6</text>
<text x="625" y="199">TYP @ HSS TO HSS</text>
<text x="307" y="213">CURRUGATED</text>
<text x="338" y="213">&quot; SIDING</text>
<text x="328" y="219">PRE PAINTED</text>
<text x="234" y="222">1-hss1007 (FS)</text>
<text x="519" y="226">1-hss1007 FS</text>
<text x="733" y="227">APPROVER,</text>
<text x="733" y="234">PLEASE CONFIRMALLCLOUDED WELDSARE OKTO PROCEED?</text>
<text x="583" y="244" transform="rotate(-90 583 244)">3-3</text>
<text x="458" y="250" transform="rotate(61 458 250)">2</text>
<text x="565" y="252">1-bpl619</text>
<text x="376" y="266" transform="rotate(-29 376 266)">14-8</text>
<text x="669" y="268">2</text>
<text x="567" y="275">1-m14</text>
<text x="717" y="270">TYP @ HINGE</text>
<text x="692" y="277" transform="rotate(-90 692 277)">2</text>
<text x="186" y="285" transform="rotate(-90 186 285)">7-6</text>
<text x="199" y="283">1-bpl619</text>
<text x="592" y="286" transform="rotate(-90 592 286)">7-6</text>
<text x="65" y="292" transform="rotate(-90 65 292)">7-6</text>
<text x="410" y="289">6</text>
<text x="214" y="300">1</text>
<text x="400" y="296">12</text>
<text x="692" y="295" transform="rotate(-90 692 295)">1</text>
<text x="598" y="303">TYP @ BENT PL.</text>
<text x="659" y="302">2@6</text>
<text x="696" y="305">#14 x2</text>
<text x="712" y="305">&quot; STAINLESS STEELTEK</text>
<text x="619" y="309">TO HSS</text>
<text x="659" y="310">2@6</text>
<text x="696" y="311">SELF TAPPING SCREWS (2-0&quot; O.C)</text>
<text x="109" y="316">1</text>
<text x="125" y="316">1</text>
<text x="696" y="318">(BUYOUT ITEM)</text>
<text x="137" y="320">1-pl1184</text>
<text x="342" y="325">1-hss1008 (FS)</text>
<text x="583" y="327" transform="rotate(-90 583 327)">3-3</text>
<text x="117" y="332">1</text>
<text x="136" y="332" transform="rotate(-90 136 332)">2</text>
<text x="153" y="333">1-p40162</text>
<text x="667" y="330">07FR1000</text>
<text x="98" y="337">@ pl1185</text>
<text x="232" y="336">8</text>
<text x="146" y="343" transform="rotate(-90 146 343)">8</text>
<text x="136" y="349" transform="rotate(-90 136 349)">2</text>
<text x="101" y="357">4</text>
<text x="150" y="354">1-p40163</text>
<text x="570" y="354">1-m13</text>
<text x="667" y="358">5</text>
<text x="82" y="365" transform="rotate(-90 82 365)">1-0</text>
<text x="86" y="363">1-m12</text>
<text x="146" y="361" transform="rotate(-90 146 361)">9</text>
<text x="424" y="365">1-hss1006</text>
<text x="709" y="363">TYP @ PLATE</text>
<text x="135" y="368" transform="rotate(-90 135 368)">1</text>
<text x="207" y="367" transform="rotate(-90 207 367)">1-0</text>
<text x="96" y="376" transform="rotate(-90 96 376)">4</text>
<text x="146" y="372" transform="rotate(-90 146 372)">2</text>
<text x="583" y="373" transform="rotate(-90 583 373)">6</text>
<text x="648" y="375" transform="rotate(-90 648 375)">2</text>
<text x="146" y="385" transform="rotate(-90 146 385)">2</text>
<text x="255" y="389">1-pl1185 (FS)</text>
<text x="114" y="396">1</text>
<text x="142" y="394">1-p40162</text>
<text x="315" y="391">TYP</text>
<text x="407" y="391">1-bpl698</text>
<text x="200" y="400">1-rb35</text>
<text x="226" y="402">6</text>
<text x="261" y="402">2-0</text>
<text x="312" y="402">2-0</text>
<text x="363" y="402">2-0</text>
<text x="414" y="402">2-0</text>
<text x="464" y="402">2-0</text>
<text x="515" y="402">2-0</text>
<text x="547" y="402">6</text>
<text x="648" y="396" transform="rotate(-90 648 396)">1</text>
<text x="80" y="406">VENT HOLE</text>
<text x="187" y="407">(CANE BOLT)</text>
<text x="623" y="408">TYP</text>
<text x="385" y="413">13-1</text>
<text x="690" y="416">07FR1000</text>
<text x="112" y="428">1</text>
<text x="389" y="527">APPROVER,</text>
<text x="389" y="534">PLEASE CONFIRM CLOUDED PAINTAND</text>
<text x="389" y="540">PREPARATION IS OKTO PROCEED?</text>
<text x="379" y="577">PAINT NOTE:</text>
<text x="379" y="583">1.ALLSTEELFRAMESTO BE GALVANIZED</text>
<text x="383" y="590">ANDAFTER GALVANIZED TO BE (MT1) PAINTED.</text>
</g>
<text font-size="5.5" fill="#f0f" x="324" y="226">(BUY-OUT ITEM)</text>
<g font-size="5">
<text x="745" y="450">THE INFORMATION NOTED HEREON THIS DRAWING IS THE</text>
<text x="745" y="456">PROPERTY OF STEEL FAB ENTERPRISES, INC.AND SHALL</text>
<text x="745" y="462">NOTED BE USED WITHOUT WRITTEN CONSENT.</text>
<text x="508" y="550">1/</text>
<text x="511" y="551">2</text>
<text x="515" y="568">13/</text>
<text x="520" y="570">16</text>
</g>
<g font-size="4.9">
<text x="707" y="31">ASSEMBLY</text>
<text x="725" y="31">TOTAL</text>
<text x="736" y="31">SUB-PIECE</text>
<text x="757" y="31">UNIT</text>
<text x="784" y="31">MATERIAL</text>
<text x="819" y="31">LENGTH</text>
<text x="847" y="31">REMARKS</text>
<text x="874" y="31">UNIT</text>
<text x="890" y="31">TOTAL</text>
<text x="710" y="37">MARK</text>
<text x="726" y="37">QTY</text>
<text x="740" y="37">MARK</text>
<text x="758" y="37">QTY</text>
<text x="781" y="37">DESCRIPTION</text>
<text x="814" y="37">FT</text>
<text x="823" y="37">IN</text>
<text x="873" y="37">WEIGHT</text>
<text x="889" y="37">WEIGHT</text>
<text x="706" y="44">07FR1000</text>
<text x="728" y="44">ONE</text>
<text x="769" y="44">FRAME</text>
<text x="836" y="44">GALV.</text>
<text x="879" y="44">867</text>
<text x="893" y="44">867</text>
<text x="731" y="50">1</text>
<text x="736" y="50">07FR1000</text>
<text x="764" y="50">1</text>
<text x="769" y="50">HSS2x2x</text>
<text x="816" y="50">13</text>
<text x="821" y="50">1</text>
<text x="836" y="50">A500C</text>
<text x="880" y="50">40</text>
<text x="895" y="50">40</text>
<text x="731" y="57">1</text>
<text x="736" y="57">hss1008</text>
<text x="764" y="57">1</text>
<text x="769" y="57">HSS2x2x</text>
<text x="816" y="57">14</text>
<text x="821" y="57">8</text>
<text x="836" y="57">A500C</text>
<text x="880" y="57">79</text>
<text x="895" y="57">79</text>
<text x="731" y="63">1</text>
<text x="736" y="63">hss1006</text>
<text x="764" y="63">1</text>
<text x="769" y="63">HSS2x2x</text>
<text x="816" y="63">13</text>
<text x="821" y="63">1</text>
<text x="836" y="63">A500C</text>
<text x="880" y="63">40</text>
<text x="895" y="63">40</text>
<text x="731" y="69">2</text>
<text x="736" y="69">hss1007</text>
<text x="764" y="69">2</text>
<text x="769" y="69">HSS2x2x</text>
<text x="818" y="69">7</text>
<text x="821" y="69">6</text>
<text x="836" y="69">A500C</text>
<text x="880" y="69">23</text>
<text x="895" y="69">46</text>
<text x="731" y="76">1</text>
<text x="736" y="76">p40163</text>
<text x="764" y="76">1</text>
<text x="769" y="76">PIPE</text>
<text x="779" y="76">XS</text>
<text x="818" y="76">0</text>
<text x="821" y="76">1</text>
<text x="836" y="76">A500C</text>
<text x="882" y="76">0</text>
<text x="896" y="76">0</text>
<text x="731" y="82">2</text>
<text x="736" y="82">p40162</text>
<text x="764" y="82">2</text>
<text x="769" y="82">PIPE</text>
<text x="779" y="82">STD</text>
<text x="818" y="82">0</text>
<text x="821" y="82">2</text>
<text x="836" y="82">A500C</text>
<text x="882" y="82">0</text>
<text x="896" y="82">0</text>
<text x="731" y="88">1</text>
<text x="736" y="88">rb35</text>
<text x="764" y="88">1</text>
<text x="769" y="88">RB</text>
<text x="818" y="88">2</text>
<text x="821" y="88">3</text>
<text x="836" y="88">A36</text>
<text x="882" y="88">3</text>
<text x="896" y="88">3</text>
<text x="731" y="95">1</text>
<text x="736" y="95">m13</text>
<text x="764" y="95">1</text>
<text x="769" y="95">SHULTBADASSCI3400</text>
<text x="818" y="95">0</text>
<text x="821" y="95">2</text>
<text x="836" y="95">A36</text>
<text x="882" y="95">2</text>
<text x="896" y="95">2</text>
<text x="731" y="101">2</text>
<text x="736" y="101">m14</text>
<text x="764" y="101">2</text>
<text x="818" y="101">0</text>
<text x="821" y="101">2</text>
<text x="836" y="101">A36</text>
<text x="882" y="101">2</text>
<text x="896" y="101">4</text>
<text x="731" y="107">1</text>
<text x="736" y="107">pl1185</text>
<text x="764" y="107">1</text>
<text x="769" y="107">PL x8</text>
<text x="818" y="107">1</text>
<text x="821" y="107">0</text>
<text x="836" y="107">A36</text>
<text x="880" y="107">10</text>
<text x="895" y="107">10</text>
<text x="731" y="114">1</text>
<text x="736" y="114">bpl618</text>
<text x="764" y="114">1</text>
<text x="769" y="114">PL x157</text>
<text x="818" y="114">0</text>
<text x="821" y="114">3</text>
<text x="836" y="114">BENT A36</text>
<text x="880" y="114">38</text>
<text x="895" y="114">38</text>
<text x="731" y="120">1</text>
<text x="736" y="120">bpl698</text>
<text x="764" y="120">1</text>
<text x="769" y="120">PL x157</text>
<text x="818" y="120">0</text>
<text x="821" y="120">3</text>
<text x="836" y="120">BENT A36</text>
<text x="880" y="120">38</text>
<text x="895" y="120">38</text>
<text x="731" y="127">2</text>
<text x="736" y="127">bpl619</text>
<text x="764" y="127">2</text>
<text x="769" y="127">PL x90</text>
<text x="818" y="127">0</text>
<text x="821" y="127">3</text>
<text x="836" y="127">BENT A36</text>
<text x="880" y="127">22</text>
<text x="895" y="127">44</text>
<text x="731" y="133">1</text>
<text x="736" y="133">m12</text>
<text x="764" y="133">1</text>
<text x="769" y="133">HEAVYDUTYSWIVEL</text>
<text x="818" y="133">0</text>
<text x="821" y="133">8</text>
<text x="836" y="133">A36</text>
<text x="880" y="133">10</text>
<text x="895" y="133">10</text>
<text x="731" y="139">1</text>
<text x="736" y="139">pl1184</text>
<text x="764" y="139">1</text>
<text x="769" y="139">PL x1</text>
<text x="818" y="139">0</text>
<text x="821" y="139">2</text>
<text x="836" y="139">A36</text>
<text x="882" y="139">0</text>
<text x="896" y="139">0</text>
<text x="731" y="146">1</text>
<text x="736" y="146">mdg2</text>
<text x="764" y="146">1</text>
<text x="769" y="146">CORRUGATEDSIDING</text>
<text x="818" y="146">7</text>
<text x="821" y="146">5</text>
<text x="879" y="146">511</text>
<text x="893" y="146">511</text>
</g>
<g font-size="4.7">
<text x="392" y="99">15/</text>
<text x="397" y="100">16</text>
<text x="393" y="110">7/</text>
<text x="396" y="112">8</text>
<text x="565" y="110">1/</text>
<text x="567" y="112">8</text>
<text x="509" y="138" transform="rotate(-90 509 138)">4</text>
<text x="507" y="140" transform="rotate(-90 507 140)">3/</text>
<text x="589" y="143">1/</text>
<text x="393" y="147">15/</text>
<text x="397" y="149">16</text>
<text x="592" y="144">8</text>
<text x="394" y="154">9/</text>
<text x="397" y="155">16</text>
<text x="572" y="154">3/</text>
<text x="574" y="155">8</text>
<text x="192" y="161" transform="rotate(45 192 161)">45.0</text>
<text x="128" y="177">3/</text>
<text x="130" y="179">4</text>
<text x="334" y="211">7/</text>
<text x="336" y="213">8</text>
<text x="671" y="266">1/</text>
<text x="674" y="268">4</text>
<text x="698" y="272">1/</text>
<text x="701" y="274">8</text>
<text x="413" y="287">3/</text>
<text x="398" y="288" transform="rotate(-29 398 288)">29.25</text>
<text x="416" y="289">4</text>
<text x="691" y="293" transform="rotate(-90 691 293)">3/</text>
<text x="693" y="291" transform="rotate(-90 693 291)">4</text>
<text x="216" y="299">1/</text>
<text x="218" y="300">4</text>
<text x="707" y="303">1/</text>
<text x="710" y="305">2</text>
<text x="216" y="311">1/</text>
<text x="645" y="308">1/</text>
<text x="648" y="310">8</text>
<text x="111" y="315">7/</text>
<text x="114" y="316">8</text>
<text x="218" y="313">4</text>
<text x="195" y="321">3/</text>
<text x="198" y="323">16</text>
<text x="109" y="331">3/</text>
<text x="112" y="332">8</text>
<text x="217" y="335">1/</text>
<text x="220" y="337">2</text>
<text x="103" y="356">3/</text>
<text x="105" y="358">8</text>
<text x="96" y="372" transform="rotate(-90 96 372)">8</text>
<text x="94" y="374" transform="rotate(-90 94 374)">7/</text>
<text x="81" y="383" transform="rotate(-90 81 383)">3/</text>
<text x="82" y="380" transform="rotate(-90 82 380)">8</text>
<text x="145" y="383" transform="rotate(-90 145 383)">1/</text>
<text x="147" y="380" transform="rotate(-90 147 380)">4</text>
<text x="205" y="383" transform="rotate(-90 205 383)">3/</text>
<text x="207" y="380" transform="rotate(-90 207 380)">8</text>
<text x="295" y="386">1/</text>
<text x="299" y="387">8</text>
<text x="295" y="393">1/</text>
<text x="299" y="395">8</text>
<text x="647" y="394" transform="rotate(-90 647 394)">3/</text>
<text x="649" y="391" transform="rotate(-90 649 391)">4</text>
<text x="228" y="401">13/</text>
<text x="549" y="401">3/</text>
<text x="666" y="399">3/</text>
<text x="669" y="401">8</text>
<text x="106" y="404">9/</text>
<text x="108" y="405">16</text>
<text x="232" y="402">16</text>
<text x="551" y="402">4</text>
<text x="393" y="412">9/</text>
<text x="395" y="414">16</text>
<text x="113" y="415">7/</text>
<text x="116" y="416">8</text>
<text x="128" y="415">7/</text>
<text x="131" y="416">8</text>
<text x="114" y="427">3/</text>
<text x="116" y="429">4</text>
<text x="129" y="427">1/</text>
<text x="131" y="429">2</text>
</g>
<g font-size="4.2">
<text x="780" y="49">1/</text>
<text x="781" y="51">8</text>
<text x="823" y="49">9/</text>
<text x="825" y="51">16</text>
<text x="780" y="56">1/</text>
<text x="781" y="57">4</text>
<text x="780" y="62">1/</text>
<text x="781" y="63">8</text>
<text x="823" y="62">9/</text>
<text x="825" y="63">16</text>
<text x="780" y="68">1/</text>
<text x="781" y="70">8</text>
<text x="775" y="75">3/</text>
<text x="777" y="76">4</text>
<text x="775" y="81">3/</text>
<text x="777" y="82">4</text>
<text x="772" y="87">3/</text>
<text x="774" y="89">4</text>
<text x="823" y="87">7/</text>
<text x="825" y="89">16</text>
<text x="772" y="106">3/</text>
<text x="774" y="108">8</text>
<text x="772" y="113">1/</text>
<text x="781" y="113">9/</text>
<text x="823" y="113">7/</text>
<text x="772" y="119">1/</text>
<text x="774" y="114">4</text>
<text x="781" y="119">9/</text>
<text x="783" y="114">16</text>
<text x="823" y="119">7/</text>
<text x="825" y="114">16</text>
<text x="772" y="125">1/</text>
<text x="774" y="121">4</text>
<text x="783" y="121">16</text>
<text x="823" y="125">7/</text>
<text x="825" y="121">16</text>
<text x="774" y="127">4</text>
<text x="825" y="127">16</text>
<text x="772" y="138">1/</text>
<text x="774" y="140">4</text>
<text x="823" y="144">1/</text>
<text x="825" y="146">2</text>
</g>
<g font-size="3.7">
<text x="17" y="551" transform="rotate(-90 17 551)">00:56:11</text>
<text x="17" y="561" transform="rotate(-90 17 561)">2025</text>
<text x="17" y="570" transform="rotate(-90 17 570)">Jun 17</text>
<text x="17" y="593" transform="rotate(-90 17 593)">PRINTED ON</text>
</g>
</svg>
